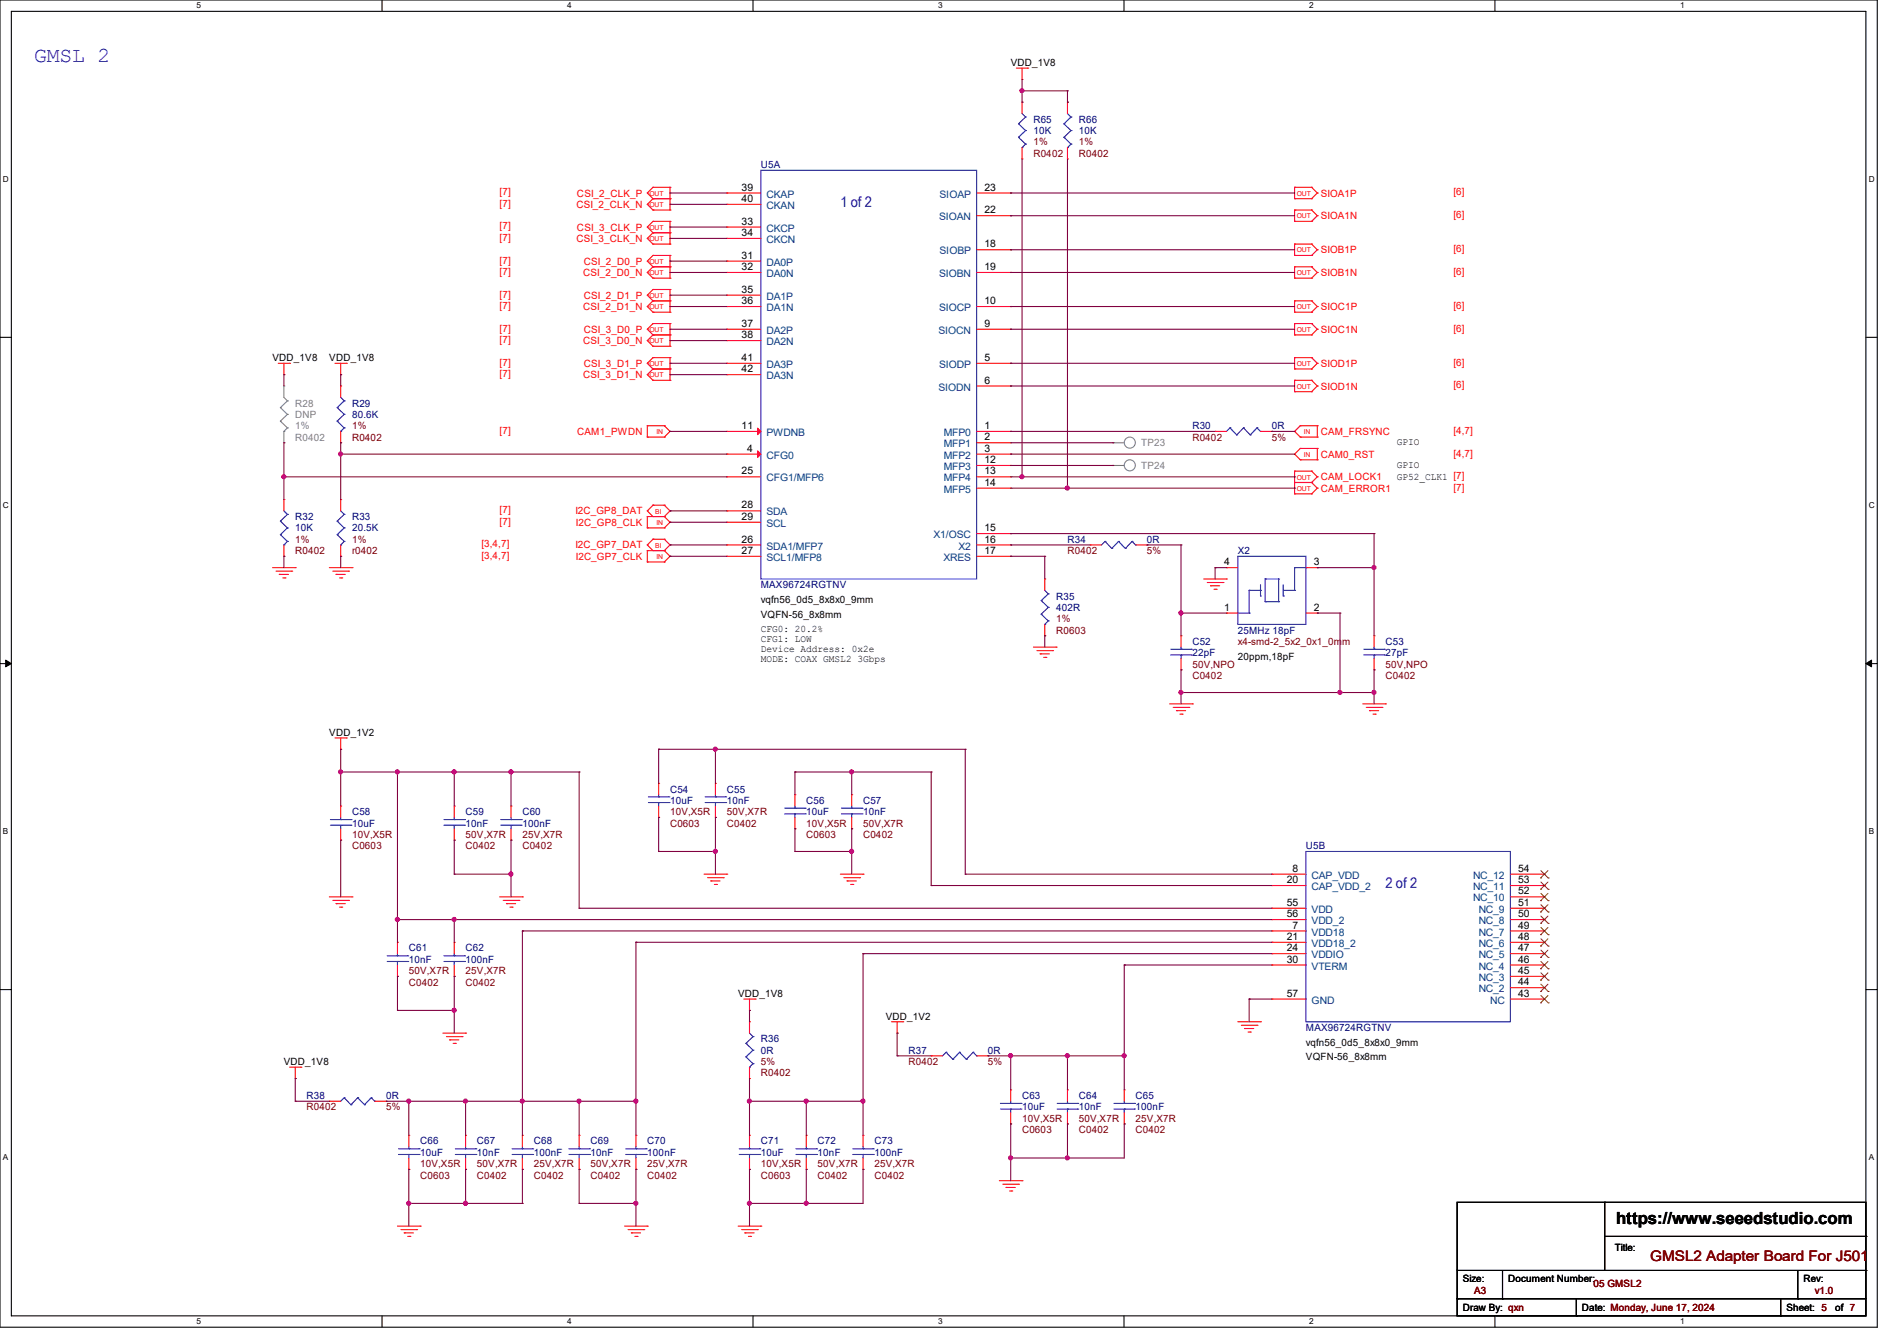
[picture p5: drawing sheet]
<svg xmlns="http://www.w3.org/2000/svg" width="297mm" height="210mm" viewBox="0 0 297 210" stroke-linecap="round" stroke-linejoin="round" font-family="sans-serif">
<path d="M0 0h293.9v207.9h-293.9zM1.8 1.8h290.3v204.3h-290.3z" fill="none" stroke="#000" stroke-width=".17"/>
<g fill="#fff">
<path d="M30.8 .2h.7v1.4h-.7z"/>
<path d="M30.8 206.2h.7v1.4h-.7z"/>
</g>
<path d="M59.8 0v1.8M59.8 206.1v1.8" fill="none" stroke="#000" stroke-width=".17"/>
<g fill="#fff">
<path d="M88.8 .2h.7v1.4h-.7z"/>
<path d="M88.8 206.2h.7v1.4h-.7z"/>
</g>
<path d="M117.9 0v1.8M117.9 206.1v1.8" fill="none" stroke="#000" stroke-width=".17"/>
<g fill="#fff">
<path d="M146.9 .2h.7v1.4h-.7z"/>
<path d="M146.9 206.2h.7v1.4h-.7z"/>
</g>
<path d="M176 0v1.8M176 206.1v1.8" fill="none" stroke="#000" stroke-width=".17"/>
<g fill="#fff">
<path d="M205 .2h.7v1.4h-.7z"/>
<path d="M205 206.2h.7v1.4h-.7z"/>
</g>
<path d="M234.1 0v1.8M234.1 206.1v1.8" fill="none" stroke="#000" stroke-width=".17"/>
<g fill="#fff">
<path d="M263.1 .2h.6v1.4h-.6z"/>
<path d="M263.1 206.2h.6v1.4h-.6z"/>
<path d="M.5 27.3h.9v1.4h-.9z"/>
<path d="M292.6 27.3h.9v1.4h-.9z"/>
<path d="M.5 78.4h.9v1.4h-.9z"/>
<path d="M292.6 78.4h.9v1.4h-.9z"/>
</g>
<path d="M0 52.8h1.8M292.1 52.8h1.8" fill="none" stroke="#000" stroke-width=".17"/>
<g fill="#fff">
<path d="M.5 129.5h.8v1.4h-.8z"/>
<path d="M292.6 129.5h.8v1.4h-.8z"/>
</g>
<path d="M0 103.9h1.8M292.1 103.9h1.8" fill="none" stroke="#000" stroke-width=".17"/>
<path d="M.9 103.4l.9 .5-.9 .5zM292.1 103.9l.9-.5v1z" fill="#000" stroke="#000" stroke-width=".16"/>
<g fill="#fff">
<path d="M.5 180.5h.8v1.4h-.8z"/>
<path d="M292.6 180.5h.8v1.4h-.8z"/>
</g>
<g fill="none" stroke="#000" stroke-width=".17">
<path d="M0 155h1.8M292.1 155h1.8M228.1 188.3h64v17.8h-64zM228.1 199h64M235.2 199v4.4M251.2 188.3h.1M251.2 188.3v10.7M251.2 193.6h40.9M281.5 199v4.4M292.1 199h.1M292.1 193.6h.1M228.1 203.4h.1"/>
<path d="M228.1 203.4h64M235.2 203.4h.1M246.8 206.1h.1M246.8 203.4v2.7M278.8 206.1h.1M278.8 203.4v2.7M281.5 203.4h.1"/>
</g>
<g fill="none" stroke="#f00" stroke-width=".17">
<path d="M159.1 10.7h1.8M160 12.4h.1M160 16h.1M160 10.7v1.7M160 16v1.8M160.9 10.7h.1M167.1 16h.1M167.1 16v1.8M101.3 30.2h.1M101.3 32h.1M101.3 35.6h.1M101.3 37.3h.1"/>
<path d="M101.3 30.2l.9 .9M101.3 32l.9 .9M101.3 35.6l.9 .8M101.3 37.3l.9 .9M102.2 29.3h.1M102.2 31.1h.1M102.2 32.9h.1M102.2 34.7h.1M102.2 36.4h.1M102.2 38.2h.1M102.2 29.3l-.9 .9M102.2 31.1h2.7"/>
<path d="M102.2 29.3h2.7M102.2 31.1l-.9 .9M102.2 32.9h2.7M102.2 34.7l-.9 .9M102.2 36.4h2.7M102.2 34.7h2.7M102.2 36.4l-.9 .9M102.2 38.2h2.7M104.9 29.3h.1M104.9 31.1h.1M104.9 32.9h.1M104.9 34.7h.1"/>
<path d="M104.9 36.4h.1M104.9 38.2h.1M104.9 29.3v3.6M104.9 34.7v3.5M113.8 32h.1M113.8 30.2h.1M113.8 37.3h.1M113.8 35.6h.1M113.8 32h5.3M113.8 30.2h5.3M113.8 37.3h5.3M113.8 35.6h5.3"/>
<path d="M152.9 30.2h5.3M152.9 39.1h5.3M152.9 33.8h5.3M158.2 39.1h.1M158.2 33.8h.1M158.2 30.2h.1M160 24.9h.1M160 23.1v1.8M167.1 24.9h.1M167.1 23.1v1.8M202.7 32.9h.1M202.7 34.7h.1"/>
<path d="M202.7 38.2h.1M202.7 29.3h.1M202.7 31.1h.1M202.7 31.1h2.7M202.7 29.3h2.7M202.7 32.9h2.7M202.7 34.7h2.7M202.7 38.2h2.7M202.7 29.3v1.8M202.7 32.9v1.8M202.7 38.2v1.8M205.4 32.9h.1"/>
<path d="M205.4 34.7h.1M205.4 38.2h.1M205.4 29.3h.1M205.4 31.1h.1M205.4 32.9l.8 .9M205.4 38.2l.8 .9M205.4 29.3l.8 .9M206.2 33.8h.1M206.2 39.1h.1M206.2 30.2h.1M206.2 33.8l-.8 .9M206.2 39.1l-.8 .9"/>
<path d="M206.2 30.2l-.8 .9M43.6 56.9h1.7M44.4 58.7h.1M44.4 56.9v1.8M45.3 56.9h.1M52.5 56.9h1.7M53.3 58.7h.1M53.3 56.9v1.8M54.2 56.9h.1M101.3 40.9h.1M101.3 42.7h.1M101.3 46.2h.1"/>
<path d="M101.3 48h.1M101.3 51.6h.1M101.3 53.3h.1M101.3 56.9h.1M101.3 58.7h.1M101.3 40.9l.9 .9M101.3 42.7l.9 .9M101.3 46.2l.9 .9M101.3 48l.9 .9M101.3 51.6l.9 .9M101.3 53.3l.9 .9M101.3 56.9l.9 .9"/>
<path d="M101.3 58.7l.9 .9M102.2 40h.1M102.2 41.8h.1M102.2 43.6h.1M102.2 45.3h.1M102.2 47.1h.1M102.2 48.9h.1M102.2 50.7h.1M102.2 52.5h.1M102.2 54.2h.1M102.2 56h.1M102.2 57.8h.1"/>
<path d="M102.2 59.6h.1M102.2 40l-.9 .9M102.2 41.8h2.7M102.2 40h2.7M102.2 41.8l-.9 .9M102.2 43.6h2.7M102.2 45.3l-.9 .9M102.2 47.1h2.7M102.2 45.3h2.7M102.2 47.1l-.9 .9M102.2 48.9h2.7M102.2 50.7l-.9 .9"/>
<path d="M102.2 52.5h2.7M102.2 50.7h2.7M102.2 52.5l-.9 .8M102.2 54.2h2.7M102.2 56l-.9 .9M102.2 57.8h2.7M102.2 56h2.7M102.2 57.8l-.9 .9M102.2 59.6h2.7M104.9 40h.1M104.9 41.8h.1M104.9 43.6h.1"/>
<path d="M104.9 45.3h.1M104.9 47.1h.1M104.9 48.9h.1M104.9 50.7h.1M104.9 52.5h.1M104.9 54.2h.1M104.9 56h.1M104.9 57.8h.1M104.9 59.6h.1M104.9 40v3.6M104.9 45.3v3.6M104.9 50.7v3.5"/>
<path d="M104.9 56v3.6M113.8 42.7h.1M113.8 40.9h.1M113.8 48h.1M113.8 46.2h.1M113.8 53.3h.1M113.8 51.6h.1M113.8 58.7h.1M113.8 56.9h.1M113.8 56.9h5.3M113.8 42.7h5.3M113.8 40.9h5.3"/>
<path d="M113.8 48h5.3M113.8 46.2h5.3M113.8 53.3h5.3M113.8 51.6h5.3M113.8 58.7h5.3M152.9 56.9h5.3M152.9 42.7h5.3M152.9 48h5.3M152.9 51.6h5.3M158.2 42.7h.1M158.2 56.9h.1M158.2 51.6h.1"/>
<path d="M158.2 48h.1M202.7 50.7h.1M202.7 52.5h.1M202.7 40h.1M202.7 56h.1M202.7 57.8h.1M202.7 41.8h.1M202.7 43.6h.1M202.7 59.6h.1M202.7 47.1h.1M202.7 48.9h.1M202.7 41.8h2.7"/>
<path d="M202.7 40h2.7M202.7 43.6h2.7M202.7 47.1h2.7M202.7 48.9h2.7M202.7 52.5h2.7M202.7 50.7h2.7M202.7 57.8h2.7M202.7 56h2.7M202.7 59.6h2.7M202.7 41.8v1.8M202.7 47.1v1.8M202.7 50.7v1.8"/>
<path d="M202.7 56v1.8M202.7 59.6v1.7M205.4 50.7h.1M205.4 52.5h.1M205.4 40h.1M205.4 56h.1M205.4 57.8h.1M205.4 41.8h.1M205.4 43.6h.1M205.4 59.6h.1M205.4 47.1h.1M205.4 48.9h.1"/>
<path d="M205.4 50.7l.8 .9M205.4 56l.8 .9M205.4 41.8l.8 .9M205.4 59.6l.8 .9M205.4 47.1l.8 .9M206.2 51.6h.1M206.2 56.9h.1M206.2 42.7h.1M206.2 48h.1M206.2 51.6l-.8 .9M206.2 56.9l-.8 .9M206.2 42.7l-.8 .9"/>
<path d="M206.2 48l-.8 .9M44.4 78.2h.1M44.4 78.2v1.8M53.3 60.5h.1M53.3 69.3h.1M53.3 78.2h.1M53.3 60.5v1.7M53.3 67.6v1.7M53.3 78.2v1.8M101.3 66.7h.1M101.3 68.5h.1M101.3 68.5h2.7"/>
<path d="M101.3 66.7h2.7M101.3 66.7v1.8M102.2 79.1h.1M102.2 79.1h1.8M102.2 79.1l-.9 .9M104 66.7h.1M104 68.5h.1M104 79.1h.1M104 66.7l.9 .9M104 79.1l.9 .9M104.9 67.6h.1M104.9 67.6l-.9 .9"/>
<path d="M113.8 71.1h.1M113.8 67.6h.1M113.8 74.7h.1M113.8 67.6h5.3M113.8 71.1h5.3M113.8 74.7h5.3M152.9 67.6h5.3M152.9 71.1h5.3M152.9 60.5h5.3M152.9 74.7h5.3M152.9 69.3h5.3M152.9 72.9h5.3"/>
<path d="M152.9 76.5h5.3M158.2 60.5h.1M158.2 67.6h.1M158.2 69.3h.1M158.2 71.1h.1M158.2 72.9h.1M158.2 74.7h.1M158.2 76.5h.1M190.2 67.6h.1M190.2 67.6h1.8M197.4 67.6h1.7M199.1 67.6h.1"/>
<path d="M202.7 71.1h.1M202.7 67.6h.1M202.7 73.8h.1M202.7 75.6h.1M202.7 77.3h.1M202.7 61.3h.1M202.7 71.1l.9 .9M202.7 67.6l.9 .9M202.7 75.6h2.7M202.7 73.8h2.7M202.7 73.8v3.5M202.7 77.3h2.7"/>
<path d="M202.7 61.3h2.7M203.6 70.2h.1M203.6 72h.1M203.6 66.7h.1M203.6 68.5h.1M203.6 68.5h2.6M203.6 66.7h2.6M203.6 70.2l-.9 .9M203.6 72h2.6M203.6 70.2h2.6M203.6 66.7l-.9 .9M205.4 73.8h.1"/>
<path d="M205.4 75.6h.1M205.4 77.3h.1M205.4 61.3h.1M205.4 73.8l.8 .9M205.4 75.6l.8 .9M206.2 70.2h.1M206.2 72h.1M206.2 66.7h.1M206.2 68.5h.1M206.2 74.7h.1M206.2 76.5h.1M206.2 60.5h.1"/>
<path d="M206.2 66.7v1.8M206.2 70.2v1.8M206.2 74.7l-.8 .9M206.2 76.5l-.8 .8M206.2 60.5l-.8 .8M42.7 88.9h3.5M43.2 89.5h2.5M43.7 90h.1M43.7 90h1.5M44.3 90.5h.3M44.4 87.1h.1M44.4 85.3v1.8"/>
<path d="M44.6 90.5h.1M45.7 89.5h.1M46.2 88.9h.1M51.6 88.9h3.5M52.1 89.5h2.5M52.6 90h.1M52.6 90h1.5M53.2 90.5h.3M53.3 87.1h.1M53.3 85.3v1.8M53.5 90.5h.1M54.6 89.5h.1"/>
<path d="M55.1 88.9h.1M101.3 80h.1M101.3 80.9h.1M101.3 82.7h.1M101.3 85.3h.1M101.3 86.2h.1M101.3 88h.1M101.3 80.9v1.8M101.3 86.2v1.8M101.3 80l.9 .9M101.3 80.9h2.7M101.3 82.7h2.7"/>
<path d="M101.3 85.3l.9 .9M101.3 86.2h2.7M101.3 88h2.7M102.2 84.5h.1M102.2 84.5l-.9 .8M102.2 84.5h1.8M104 80.9h.1M104 82.7h.1M104 84.5h.1M104 86.2h.1M104 88h.1M104 80.9l.9 .9"/>
<path d="M104 84.5l.9 .8M104 86.2l.9 .9M104.9 80h.1M104.9 81.8h.1M104.9 85.3h.1M104.9 87.1h.1M104.9 80l-.9 .9M104.9 81.8l-.9 .9M104.9 85.3l-.9 .9M104.9 87.1l-.9 .9M113.8 81.8h.1M113.8 87.1h.1"/>
<path d="M113.8 80h.1M113.8 85.3h.1M113.8 85.3h5.3M113.8 81.8h5.3M113.8 87.1h5.3M113.8 80h5.3M152.9 85.3h5.3M152.9 87.1h5.3M152.9 83.6h5.3M158.2 83.6h.1M158.2 85.3h.1M158.2 87.1h.1"/>
<path d="M163.6 90.7h.1M163.6 99.6h.1M163.6 90.7v1.8M163.6 97.8v1.8M170.7 85.3h.1M170.7 85.3h1.8M177.8 85.3h1.8M179.6 85.3h.1M184.9 99.6h.1M184.9 99.6v1.7M188.5 90.7h3.5M189 91.2h2.5"/>
<path d="M189.5 91.7h.1M189.5 91.7h1.5M190.1 92.3h.3M190.4 92.3h.1M191.5 91.2h.1M192 90.7h.1M192 96h.1M192 88.9h.1M192 88.9h1.8M192 96h1.8M204.5 88.9h1.7M204.5 96h1.7"/>
<path d="M206.2 88.9h.1M206.2 96h.1M215.1 99.6h.1M215.1 99.6v1.7M52.5 115.6h1.7M53.3 117.3h.1M53.3 115.6v1.7M54.2 115.6h.1M161.8 101.3h3.6M162.3 101.9h2.5M162.9 102.4h.1M162.9 102.4h1.4"/>
<path d="M163.4 103h.3M163.7 103h.1M164.8 101.9h.1M165.4 101.3h.1M183.1 110.2h3.6M183.7 110.8h2.4M184.2 111.3h.1M184.2 111.3h1.4M184.7 111.8h.4M184.9 104.9h.1M184.9 103.1v1.8M185.1 111.8h.1"/>
<path d="M186.1 110.8h.1M186.7 110.2h.1M213.4 110.2h3.5M213.9 110.8h2.5M214.4 111.3h.1M214.4 111.3h1.5M215 111.8h.3M215.1 104.9h.1M215.1 103.1v1.8M215.3 111.8h.1M216.4 110.8h.1M216.9 110.2h.1"/>
<path d="M53.3 126.2h.1M53.3 131.6h.1M53.3 126.2v1.8M53.3 129.8v1.8M71.1 126.2h.1M71.1 131.6h.1M71.1 126.2v1.8M71.1 129.8v1.8M80 126.2h.1M80 131.6h.1M80 126.2v1.8M80 129.8v1.8"/>
<path d="M103.1 122.7h.1M103.1 128h.1M103.1 122.7v1.8M103.1 126.2v1.8M110.2 136.9h3.6M110.8 137.5h2.4M111.3 138h.1M111.3 138h1.4M111.8 138.5h.4M112 122.7h.1M112 128h.1M112 122.7v1.8"/>
<path d="M112 126.2v1.8M112.2 138.5h.1M113.2 137.5h.1M113.8 136.9h.1M124.5 124.5h.1M124.5 129.8h.1M124.5 124.5v1.7M124.5 128v1.8M131.6 136.9h3.5M132.1 137.5h2.5M132.6 138h.1M132.6 138h1.5"/>
<path d="M133.2 138.5h.3M133.3 124.5h.1M133.3 129.8h.1M133.3 124.5v1.7M133.3 128v1.8M133.5 138.5h.1M134.6 137.5h.1M135.1 136.9h.1M199.1 136.9h.1M199.1 138.7h.1M199.1 136.9h5.4M199.1 138.7h5.4"/>
<path d="M236.5 136.9h5.3M236.5 138.7h5.3M241.8 138.7h.1M241.8 136.9h.1M51.6 140.5h3.5M52.1 141h2.5M52.6 141.5h.1M52.6 141.5h1.5M53.2 142.1h.3M53.5 142.1h.1M54.6 141h.1M55.1 140.5h.1"/>
<path d="M62.2 147.6h.1M62.2 152.9h.1M62.2 147.6v1.8M62.2 151.1v1.8M71.1 147.6h.1M71.1 152.9h.1M71.1 147.6v1.8M71.1 151.1v1.8M78.2 140.5h3.6M78.8 141h2.4M79.3 141.5h.1M79.3 141.5h1.4"/>
<path d="M79.8 142.1h.4M80.2 142.1h.1M81.2 141h.1M81.8 140.5h.1M116.5 156.5h1.7M117.3 158.2h.1M117.3 156.5v1.7M118.2 156.5h.1M199.1 142.2h.1M199.1 144h.1M199.1 145.8h.1M199.1 147.6h.1"/>
<path d="M199.1 149.4h.1M199.1 151.1h.1M199.1 156.5h.1M199.1 156.5h5.4M199.1 151.1h5.4M199.1 149.4h5.4M199.1 147.6h5.4M199.1 145.8h5.4M199.1 144h5.4M199.1 142.2h5.4M236.5 140.5h5.3M236.5 156.5h5.3"/>
<path d="M236.5 154.7h5.3M236.5 152.9h5.3M236.5 151.1h5.3M236.5 149.4h5.3M236.5 147.6h5.3M236.5 145.8h5.3M236.5 144h5.3M236.5 142.2h5.3M241.8 156.5h.1M241.8 154.7h.1M241.8 152.9h.1M241.8 151.1h.1"/>
<path d="M241.8 149.4h.1M241.8 147.6h.1M241.8 145.8h.1M241.8 144h.1M241.8 142.2h.1M241.8 140.5h.1M45.3 167.1h1.8M46.2 168.9h.1M46.2 167.1v1.8M47.1 167.1h.1M51.6 172.5h.1M51.6 172.5h1.7"/>
<path d="M58.7 172.5h1.8M60.5 172.5h.1M64 177.8h.1M64 177.8v1.8M69.3 161.8h3.6M69.9 162.3h2.4M70.4 162.9h.1M70.4 162.9h1.4M71 163.4h.3M71.3 163.4h.1M72.3 162.3h.1M72.9 161.8h.1"/>
<path d="M72.9 177.8h.1M72.9 177.8v1.8M81.8 177.8h.1M81.8 177.8v1.8M90.7 177.8h.1M90.7 177.8v1.8M99.6 177.8h.1M99.6 177.8v1.8M117.3 177.8h.1M117.3 160h.1M117.3 168.9h.1M117.3 160v1.8"/>
<path d="M117.3 167.1v1.8M117.3 177.8v1.8M126.2 177.8h.1M126.2 177.8v1.8M135.1 177.8h.1M135.1 177.8v1.8M139.6 160h1.8M140.5 161.8h.1M140.5 160v1.8M141.4 160h.1M145.8 165.4h.1M145.8 165.4h1.8"/>
<path d="M152.9 165.4h1.8M154.7 165.4h.1M158.2 170.7h.1M158.2 176h.1M158.2 170.7v1.8M158.2 174.2v1.8M167.1 170.7h.1M167.1 176h.1M167.1 170.7v1.8M167.1 174.2v1.8M176 170.7h.1M176 176h.1"/>
<path d="M176 170.7v1.8M176 174.2v1.8M193.8 160h3.6M194.4 160.6h2.4M194.9 161.1h.1M194.9 161.1h1.4M195.4 161.6h.3M195.7 161.6h.1M196.8 160.6h.1M197.4 160h.1M62.2 192h3.6M62.8 192.6h2.4"/>
<path d="M63.3 193.1h.1M63.3 193.1h1.4M63.8 193.6h.4M64 183.1h.1M64 181.4v1.7M64.2 193.6h.1M65.2 192.6h.1M65.8 192h.1M72.9 183.1h.1M72.9 181.4v1.7M81.8 183.1h.1M81.8 181.4v1.7"/>
<path d="M90.7 183.1h.1M90.7 181.4v1.7M97.8 192h3.5M98.3 192.6h2.5M98.8 193.1h.1M98.8 193.1h1.5M99.4 193.6h.3M99.6 183.1h.1M99.6 181.4v1.7M99.7 193.6h.1M100.8 192.6h.1M101.3 192h.1"/>
<path d="M115.6 192h3.5M116.1 192.6h2.5M116.6 193.1h.1M116.6 193.1h1.5M117.2 193.6h.3M117.3 183.1h.1M117.3 181.4v1.7M117.5 193.6h.1M118.6 192.6h.1M119.1 192h.1M126.2 183.1h.1M126.2 181.4v1.7"/>
<path d="M135.1 183.1h.1M135.1 181.4v1.7M156.5 184.9h3.5M157 185.5h2.5M157.5 186h.1M157.5 186h1.5M158.1 186.5h.3M158.4 186.5h.1M159.5 185.5h.1M160 184.9h.1"/>
</g>
<g fill="none" stroke="#00f" stroke-width=".17">
<path d="M159.5 19.4h.1M159.5 19.4l1.1 1M160 17.8l.6 .5M160.6 18.3h.1M160.6 18.3l-1.1 1.1M166.6 19.4h.1M166.6 19.4l1.1 1M167.1 17.8l.6 .5M167.7 18.3h.1M167.7 18.3l-1.1 1.1M119.1 26.7h33.8v64h-33.8zM159.5 21.5h.1"/>
<path d="M159.5 21.5l1.1 1.1M160 23.1h.1M160.6 20.4h.1M160.6 22.6h.1M160.6 20.4l-1.1 1.1M160.6 22.6l-.6 .5M166.6 21.5h.1M166.6 21.5l1.1 1.1M167.1 23.1h.1M167.7 20.4h.1M167.7 22.6h.1M167.7 20.4l-1.1 1.1"/>
<path d="M167.7 22.6l-.6 .5M52.8 63.8h.1M52.8 66h.1M52.8 63.8l1.1 1.1M52.8 66l1.1 1M53.3 67.6h.1M53.3 62.2l.6 .6M53.9 62.8h.1M53.9 64.9h.1M53.9 67h.1M53.9 62.8l-1.1 1M53.9 64.9l-1.1 1.1"/>
<path d="M53.9 67l-.6 .6M192.6 67h.1M192.6 67l-.6 .6M192.6 67l1 1.1M193.6 68.1h.1M194.7 67h.1M194.7 67l-1.1 1.1M194.7 67l1 1.1M195.7 68.1h.1M196.8 67h.1M196.8 67l-1.1 1.1M196.8 67l.6 .6"/>
<path d="M197.4 67.6h.1M43.9 81.6h.1M43.9 83.7h.1M43.9 81.6l1.1 1.1M43.9 83.7l1.1 1.1M44.4 85.3h.1M44.4 80l.6 .6M45 80.6h.1M45 82.7h.1M45 84.8h.1M45 80.6l-1.1 1M45 82.7l-1.1 1"/>
<path d="M45 84.8l-.6 .5M52.8 81.6h.1M52.8 83.7h.1M52.8 81.6l1.1 1.1M52.8 83.7l1.1 1.1M53.3 85.3h.1M53.3 80l.6 .6M53.9 80.6h.1M53.9 82.7h.1M53.9 84.8h.1M53.9 80.6l-1.1 1M53.9 82.7l-1.1 1"/>
<path d="M53.9 84.8l-.6 .5M163 94.1h.1M163 96.2h.1M163 94.1l1.1 1M163 96.2l1.1 1M163.6 97.8h.1M163.6 92.5l.5 .5M164.1 93h.1M164.1 95.1h.1M164.1 97.2h.1M164.1 93l-1.1 1.1M164.1 95.1l-1.1 1.1"/>
<path d="M164.1 97.2l-.5 .6M173 84.8h.1M173 84.8l-.5 .5M173 84.8l1.1 1.1M174.1 85.9h.1M175.1 84.8h.1M175.1 84.8l-1 1.1M175.1 84.8l1.1 1.1M176.2 85.9h.1M177.2 84.8h.1M177.2 84.8l-1 1.1M177.2 84.8l.6 .5"/>
<path d="M177.8 85.3h.1M193.8 87.1h10.7v10.7h-10.7zM193.8 96h1.8M195.6 96h.1M195.6 92.5h.1M195.6 92.5h1.8M195.6 92.5v3.5M197.4 93.3h.1M197.4 92.5h.1M197.4 91.6v1.7M198.1 94.2h.1M198.1 90.7h.1"/>
<path d="M198.1 90.7v3.5M198.1 94.2h2.1M198.1 90.7h2.1M200.2 94.2h.1M200.2 90.7h.1M200.2 90.7v3.5M200.9 93.3h.1M200.9 91.6v1.7M200.9 92.5h1.8M202.7 92.5h.1M202.7 88.9h.1M202.7 88.9v3.6"/>
<path d="M202.7 88.9h1.8M204.5 88.9h.1M183.3 101.7h3.2M183.3 102.6h3.2M184.9 102.6h.1M184.9 101.7h.1M184.9 101.3v.4M184.9 102.6v.5M186.5 101.7h.1M186.5 102.6h.1M213.5 101.7h3.2M213.5 102.6h3.2"/>
<path d="M215.1 102.6h.1M215.1 101.7h.1M215.1 101.3v.4M215.1 102.6v.5M216.7 101.7h.1M216.7 102.6h.1M51.7 128.4h3.2M51.7 129.2h3.2M53.3 129.2h.1M53.3 128.4h.1M53.3 128v.4M53.3 129.2v.6"/>
<path d="M54.9 128.4h.1M54.9 129.2h.1M69.5 128.4h3.2M69.5 129.2h3.2M71.1 129.2h.1M71.1 128.4h.1M71.1 128v.4M71.1 129.2v.6M72.7 128.4h.1M72.7 129.2h.1M78.4 128.4h3.2M78.4 129.2h3.2"/>
<path d="M80 129.2h.1M80 128.4h.1M80 128v.4M80 129.2v.6M81.6 128.4h.1M81.6 129.2h.1M101.5 124.8h3.2M101.5 125.7h3.2M103.1 125.7h.1M103.1 124.8h.1M103.1 124.5v.3M103.1 125.7v.5"/>
<path d="M104.7 124.8h.1M104.7 125.7h.1M110.4 124.8h3.2M110.4 125.7h3.2M112 125.7h.1M112 124.8h.1M112 124.5v.3M112 125.7v.5M113.6 124.8h.1M113.6 125.7h.1M122.9 126.6h3.2M122.9 127.5h3.2"/>
<path d="M124.5 127.5h.1M124.5 126.6h.1M124.5 126.2v.4M124.5 127.5v.5M126.1 126.6h.1M126.1 127.5h.1M131.7 126.6h3.3M131.7 127.5h3.3M133.3 127.5h.1M133.3 126.6h.1M133.3 126.2v.4M133.3 127.5v.5"/>
<path d="M135 126.6h.1M135 127.5h.1M204.5 133.3h32v26.7h-32zM60.6 149.7h3.2M60.6 150.6h3.2M62.2 150.6h.1M62.2 149.7h.1M62.2 149.4v.3M62.2 150.6v.5M63.8 149.7h.1M63.8 150.6h.1M69.5 149.7h3.2"/>
<path d="M69.5 150.6h3.2M71.1 150.6h.1M71.1 149.7h.1M71.1 149.4v.3M71.1 150.6v.5M72.7 149.7h.1M72.7 150.6h.1M53.9 171.9h.1M53.9 171.9l-.6 .6M53.9 171.9l1 1.1M54.9 173h.1M56 171.9h.1"/>
<path d="M56 171.9l-1.1 1.1M56 171.9l1.1 1.1M57.1 173h.1M58.1 171.9h.1M58.1 171.9l-1 1.1M58.1 171.9l.6 .6M58.7 172.5h.1M62.4 179.9h3.2M64 179.9h.1M64 179.6v.3M65.6 179.9h.1M71.3 179.9h3.2"/>
<path d="M72.9 179.9h.1M72.9 179.6v.3M74.5 179.9h.1M80.2 179.9h3.2M81.8 179.9h.1M81.8 179.6v.3M83.4 179.9h.1M89.1 179.9h3.2M90.7 179.9h.1M90.7 179.6v.3M92.3 179.9h.1M98 179.9h3.2"/>
<path d="M99.6 179.9h.1M99.6 179.6v.3M101.2 179.9h.1M115.7 179.9h3.3M116.8 163.4h.1M116.8 165.5h.1M116.8 163.4l1.1 1.1M116.8 165.5l1.1 1.1M117.3 179.9h.1M117.3 167.1h.1M117.3 179.6v.3M117.3 161.8l.6 .5"/>
<path d="M117.9 162.3h.1M117.9 164.5h.1M117.9 166.6h.1M117.9 162.3l-1.1 1.1M117.9 164.5l-1.1 1M117.9 166.6l-.6 .5M119 179.9h.1M124.6 179.9h3.2M126.2 179.9h.1M126.2 179.6v.3M127.8 179.9h.1M133.5 179.9h3.2"/>
<path d="M135.1 179.9h.1M135.1 179.6v.3M136.7 179.9h.1M148.1 164.8h.1M148.1 164.8l-.5 .6M148.1 164.8l1.1 1.1M149.2 165.9h.1M150.2 164.8h.1M150.2 164.8l-1 1.1M150.2 164.8l1.1 1.1M151.3 165.9h.1M152.4 164.8h.1"/>
<path d="M152.4 164.8l-1.1 1.1M152.4 164.8l.5 .6M152.9 165.4h.1M156.6 172.8h3.3M156.6 173.7h3.3M158.2 173.7h.1M158.2 172.8h.1M158.2 172.5v.3M158.2 173.7v.5M159.9 172.8h.1M159.9 173.7h.1M165.5 172.8h3.2"/>
<path d="M165.5 173.7h3.2M167.1 173.7h.1M167.1 172.8h.1M167.1 172.5v.3M167.1 173.7v.5M168.7 172.8h.1M168.7 173.7h.1M174.4 172.8h3.2M174.4 173.7h3.2M176 173.7h.1M176 172.8h.1M176 172.5v.3"/>
<path d="M176 173.7v.5M177.6 172.8h.1M177.6 173.7h.1M62.4 180.8h3.2M64 180.8h.1M64 180.8v.6M65.6 180.8h.1M71.3 180.8h3.2M72.9 180.8h.1M72.9 180.8v.6M74.5 180.8h.1M80.2 180.8h3.2"/>
<path d="M81.8 180.8h.1M81.8 180.8v.6M83.4 180.8h.1M89.1 180.8h3.2M90.7 180.8h.1M90.7 180.8v.6M92.3 180.8h.1M98 180.8h3.2M99.6 180.8h.1M99.6 180.8v.6M101.2 180.8h.1M115.7 180.8h3.3"/>
<path d="M117.3 180.8h.1M117.3 180.8v.6M119 180.8h.1M124.6 180.8h3.2M126.2 180.8h.1M126.2 180.8v.6M127.8 180.8h.1M133.5 180.8h3.2M135.1 180.8h.1M135.1 180.8v.6M136.7 180.8h.1"/>
</g>
<g fill="none" stroke="#808080" stroke-width=".17">
<path d="M43.9 63.8h.1M43.9 66h.1M43.9 63.8l1.1 1.1M43.9 66l1.1 1M44.4 67.6h.1M44.4 60.5h.1M44.4 69.3h.1M44.4 60.5v1.7l.6 .6M44.4 67.6v1.7M45 62.8h.1M45 64.9h.1M45 67h.1"/>
<path d="M45 62.8l-1.1 1M45 64.9l-1.1 1.1M45 67l-.6 .6M174.2 72.9h.1M174.2 69.3h.1M174.2 72.9h1.8M174.2 69.3h1.8"/>
<circle cx="176.9" cy="72.9" r=".87"/>
<circle cx="176.9" cy="69.3" r=".87"/>
</g>
<g fill="#f00" stroke="#f00" stroke-width=".17">
<path d="M118.6 70.6l.5 .5-.5 .5z"/>
<path d="M118.6 67.1l.5 .5-.5 .5z"/>
</g>
<g fill="none" stroke="#804000" stroke-width=".16">
<path d="M241.2 139.3h.1M241.2 137.5h.1M241.3 139.9l1.1 1.2M241.3 138.1l1.1 1.2M241.3 136.4l1.1 1.1M242.4 139.9l-1.2 1.2M242.4 138.1l-1.2 1.2M242.4 136.4l-1.2 1.1M242.4 139.3h.1M242.4 137.5h.1M241.2 157.1h.1M241.2 155.3h.1"/>
<path d="M241.2 153.5h.1M241.2 151.7h.1M241.2 149.9h.1M241.2 148.2h.1M241.2 146.4h.1M241.2 144.6h.1M241.2 142.8h.1M241.2 141.1h.1M241.3 155.9l1.1 1.2M241.3 154.1l1.1 1.2M241.3 152.4l1.1 1.1M241.3 150.6l1.1 1.1"/>
<path d="M241.3 148.8l1.1 1.1M241.3 147l1.1 1.2M241.3 145.2l1.1 1.2M241.3 143.5l1.1 1.1M241.3 141.7l1.1 1.1M242.4 155.9l-1.2 1.2M242.4 154.1l-1.2 1.2M242.4 152.4l-1.2 1.1M242.4 150.6l-1.2 1.1M242.4 148.8l-1.2 1.1M242.4 147l-1.2 1.2M242.4 145.2l-1.2 1.2"/>
<path d="M242.4 143.5l-1.2 1.1M242.4 141.7l-1.2 1.1M242.4 157.1h.1M242.4 155.3h.1M242.4 153.5h.1M242.4 151.7h.1M242.4 149.9h.1M242.4 148.2h.1M242.4 146.4h.1M242.4 144.6h.1M242.4 142.8h.1M242.4 141.1h.1"/>
</g>
<g fill="none" stroke="#800040" stroke-width=".17">
<path d="M160 14.2h.1M160 16h.1M160 12.4v3.6M160 14.2h7.1M167.1 14.2h.1M167.1 16h.1M167.1 14.2v1.8M104.9 30.2h.1M104.9 32h.1M104.9 35.6h.1M104.9 37.3h.1M104.9 30.2h8.9"/>
<path d="M104.9 32h8.9M104.9 35.6h8.9M104.9 37.3h8.9M158.2 30.2h.1M158.2 33.8h.1M158.2 39.1h.1M158.2 30.2h44.5M158.2 33.8h44.5M158.2 39.1h44.5M160 24.9v49.8M167.1 24.9v51.6M44.4 58.7h.1"/>
<path d="M44.4 58.7v1.8M53.3 58.7h.1M53.3 58.7v1.8M104.9 40.9h.1M104.9 42.7h.1M104.9 46.2h.1M104.9 48h.1M104.9 51.6h.1M104.9 53.3h.1M104.9 56.9h.1M104.9 58.7h.1M104.9 40.9h8.9"/>
<path d="M104.9 42.7h8.9M104.9 46.2h8.9M104.9 48h8.9M104.9 51.6h8.9M104.9 53.3h8.9M104.9 56.9h8.9M104.9 58.7h8.9M158.2 42.7h.1M158.2 48h.1M158.2 51.6h.1M158.2 56.9h.1M158.2 42.7h44.5"/>
<path d="M158.2 48h44.5M158.2 51.6h44.5M158.2 56.9h44.5M44.4 69.3h.1M44.4 74.7h.1M44.4 74.7h69.4M44.4 69.3v8.9M53.3 69.3h.1M53.3 71.1h.1M53.3 71.1h60.5M53.3 69.3v8.9M104.9 67.6h.1"/>
<path d="M104.9 67.6h8.9M158.2 67.6h.1M158.2 71.1h.1M158.2 60.5h.1M158.2 67.6h32M158.2 69.3h16M158.2 71.1h44.5M158.2 72.9h16M158.2 74.7h44.5M158.2 76.5h44.5M158.2 60.5h44.5M160 74.7h.1"/>
<path d="M167.1 76.5h.1M174.2 69.3h.1M174.2 72.9h.1M199.1 67.6h.1M199.1 67.6h3.6M202.7 74.7h.1M202.7 76.5h.1M44.4 87.1h.1M44.4 87.1v1.8M53.3 87.1h.1M53.3 87.1v1.8M104.9 80h.1"/>
<path d="M104.9 81.8h.1M104.9 87.1h.1M104.9 85.3h.1M104.9 87.1h8.9M104.9 85.3h8.9M104.9 80h8.9M104.9 81.8h8.9M158.2 87.1h.1M158.2 85.3h.1M158.2 83.6h.1M158.2 87.1h5.4M158.2 85.3h12.5"/>
<path d="M158.2 83.6h56.9M163.6 87.1h.1M163.6 99.6h.1M163.6 87.1v3.6M163.6 99.6v1.7M179.6 85.3h.1M179.6 85.3h5.3M184.9 85.3h.1M184.9 96h.1M184.9 85.3v14.3M184.9 96h7.1M190.2 88.9h.1"/>
<path d="M190.2 88.9h1.8M190.2 88.9v1.8M206.2 88.9h.1M206.2 96h.1M206.2 96h3.6M206.2 88.9h8.9M209.8 96h.1M209.8 96v12.5M215.1 83.6h.1M215.1 88.9h.1M215.1 83.6v16M53.3 117.3h.1"/>
<path d="M53.3 117.3v8.9M103.1 117.3h.1M103.1 117.3h48M103.1 117.3v5.4M112 117.3h.1M112 117.3v5.4M151.1 117.3h.1M151.1 117.3v19.6M184.9 104.9h.1M184.9 108.5h.1M184.9 104.9v5.3M184.9 108.5h30.2"/>
<path d="M209.8 108.5h.1M215.1 104.9h.1M215.1 108.5h.1M215.1 104.9v5.3M53.3 120.9h.1M53.3 131.6h.1M53.3 131.6v8.9M53.3 120.9h37.4M62.2 120.9h.1M62.2 120.9v26.7M71.1 131.6h.1M71.1 136.9h.1"/>
<path d="M71.1 120.9h.1M71.1 120.9v5.3M71.1 131.6v5.3M71.1 136.9h8.9M80 120.9h.1M80 131.6h.1M80 136.9h.1M80 120.9v5.3M80 131.6v8.9M90.7 120.9h.1M90.7 120.9v21.3M103.1 128h.1"/>
<path d="M103.1 133.3h.1M103.1 128v5.3M103.1 133.3h8.9M112 128h.1M112 133.3h.1M112 128v8.9M124.5 120.9h.1M124.5 129.8h.1M124.5 133.3h.1M124.5 120.9h21.3M124.5 120.9v3.6M124.5 129.8v3.5"/>
<path d="M124.5 133.3h8.8M133.3 120.9h.1M133.3 129.8h.1M133.3 133.3h.1M133.3 120.9v3.6M133.3 129.8v7.1M145.8 138.7h.1M145.8 120.9h.1M145.8 138.7h53.3M145.8 120.9v17.8M151.1 136.9h.1M151.1 136.9h48"/>
<path d="M62.2 144h.1M62.2 152.9h.1M62.2 158.2h.1M62.2 144h136.9M62.2 152.9v5.3M62.2 158.2h8.9M71.1 144h.1M71.1 152.9h.1M71.1 158.2h.1M71.1 144v3.6M71.1 152.9v8.9M81.8 145.8h.1"/>
<path d="M81.8 145.8v32M81.8 145.8h117.3M90.7 142.2h.1M90.7 142.2h108.4M99.6 147.6h.1M99.6 147.6v30.2M99.6 147.6h99.5M117.3 158.2h.1M117.3 158.2v1.8M135.1 149.4h.1M135.1 149.4v28.4M135.1 149.4h64"/>
<path d="M176 151.1h.1M176 151.1v19.6M176 151.1h23.1M195.6 156.5h.1M195.6 156.5v3.5M195.6 156.5h3.5M46.2 172.5h.1M46.2 168.9h.1M46.2 172.5h5.4M46.2 168.9v3.6M60.5 172.5h.1M60.5 172.5h39.1"/>
<path d="M64 172.5h.1M64 172.5v5.3M72.9 172.5h.1M72.9 172.5v5.3M81.8 172.5h.1M90.7 172.5h.1M90.7 172.5v5.3M99.6 172.5h.1M117.3 172.5h.1M117.3 172.5h17.8M117.3 168.9v8.9M126.2 172.5h.1"/>
<path d="M126.2 172.5v5.3M135.1 172.5h.1M140.5 161.8h.1M140.5 165.4h.1M140.5 161.8v3.6M140.5 165.4h5.3M154.7 165.4h.1M154.7 165.4h21.3M158.2 165.4h.1M158.2 176h.1M158.2 165.4v5.3M158.2 176v8.9"/>
<path d="M167.1 165.4h.1M167.1 176h.1M167.1 165.4v5.3M167.1 176v5.4M176 165.4h.1M176 176h.1M176 176v5.4h-17.8M64 183.1h.1M64 188.5h.1M64 183.1v8.9M64 188.5h17.8M72.9 188.5h.1"/>
<path d="M72.9 183.1h.1M72.9 183.1v5.4M81.8 183.1h.1M81.8 188.5h.1M81.8 183.1v5.4M90.7 183.1h.1M90.7 188.5h.1M90.7 188.5h8.9M90.7 183.1v5.4M99.6 183.1h.1M99.6 188.5h.1M99.6 183.1v8.9"/>
<path d="M117.3 183.1h.1M117.3 188.5h.1M117.3 183.1v8.9M126.2 183.1h.1M126.2 188.5h.1M126.2 183.1v5.4M135.1 183.1h.1M135.1 183.1v5.4h-17.8M158.2 181.4h.1M167.1 181.4h.1"/>
</g>
<g fill="#f0f" stroke="#f0f" stroke-width=".17">
<circle cx="184.9" cy="96" r=".32"/>
<circle cx="215.1" cy="88.9" r=".32"/>
<circle cx="184.9" cy="108.4" r=".32"/>
<circle cx="215.1" cy="108.4" r=".32"/>
<circle cx="209.8" cy="108.4" r=".32"/>
<circle cx="53.3" cy="71.1" r=".32"/>
<circle cx="44.4" cy="74.7" r=".32"/>
<circle cx="80" cy="136.9" r=".32"/>
<circle cx="71.1" cy="158.2" r=".32"/>
<circle cx="71.1" cy="144" r=".32"/>
<circle cx="53.3" cy="120.9" r=".32"/>
<circle cx="80" cy="120.9" r=".32"/>
<circle cx="71.1" cy="120.9" r=".32"/>
<circle cx="72.9" cy="172.4" r=".32"/>
<circle cx="81.8" cy="172.4" r=".32"/>
<circle cx="64" cy="188.4" r=".32"/>
<circle cx="62.2" cy="144" r=".32"/>
<circle cx="62.2" cy="120.9" r=".32"/>
<circle cx="72.9" cy="188.4" r=".32"/>
<circle cx="99.5" cy="188.4" r=".32"/>
<circle cx="99.5" cy="172.4" r=".32"/>
<circle cx="112" cy="117.3" r=".32"/>
<circle cx="133.3" cy="120.9" r=".32"/>
<circle cx="133.3" cy="133.3" r=".32"/>
<circle cx="112" cy="133.3" r=".32"/>
<circle cx="126.2" cy="172.4" r=".32"/>
<circle cx="117.3" cy="188.4" r=".32"/>
<circle cx="126.2" cy="188.4" r=".32"/>
<circle cx="135.1" cy="172.4" r=".32"/>
<circle cx="167.1" cy="181.3" r=".32"/>
<circle cx="158.2" cy="181.3" r=".32"/>
<circle cx="176" cy="165.3" r=".32"/>
<circle cx="167.1" cy="165.3" r=".32"/>
<circle cx="158.2" cy="165.3" r=".32"/>
<circle cx="117.3" cy="172.4" r=".32"/>
<circle cx="64" cy="172.4" r=".32"/>
<circle cx="90.7" cy="172.4" r=".32"/>
<circle cx="160" cy="14.2" r=".32"/>
<circle cx="160" cy="74.7" r=".32"/>
<circle cx="167.1" cy="76.4" r=".32"/>
</g>
<text font-size="3.3" fill="#00f" x="5.3" y="9.8">GMSL 2</text>
<text font-size="2.6" x="253" y="191.8">https://www.seeedstudio.com</text>
<g font-size="2.3" fill="#00f">
<text x="131.6" y="32.4">1 of 2</text>
<text x="216.9" y="139.1">2 of 2</text>
</g>
<text font-size="2.3" fill="#800000" x="258.4" y="197.5">GMSL2 Adapter Board For J501</text>
<g font-size="1.6">
<text x="158.2" y="10.3">VDD_1V8</text>
<text x="116.1" y="29.8">39</text>
<text x="154.1" y="29.8">23</text>
<text x="116.1" y="31.6">40</text>
<text x="116.1" y="35.2">33</text>
<text x="154.1" y="33.4">22</text>
<text x="116.1" y="37">34</text>
<text x="116.1" y="40.5">31</text>
<text x="154.1" y="38.7">18</text>
<text x="116.1" y="42.3">32</text>
<text x="116.1" y="47.6">36</text>
<text x="116.1" y="45.8">35</text>
<text x="154.1" y="42.3">19</text>
<text x="154.1" y="47.6">10</text>
<text x="116.1" y="53">38</text>
<text x="116.1" y="51.2">37</text>
<text x="154.1" y="51.2">9</text>
<text x="42.7" y="56.6">VDD_1V8</text>
<text x="51.6" y="56.6">VDD_1V8</text>
<text x="116.1" y="58.3">42</text>
<text x="116.1" y="56.5">41</text>
<text x="154.1" y="56.5">5</text>
<text x="154.1" y="60.1">6</text>
<text x="116.1" y="67.2">11</text>
<text x="117" y="70.7">4</text>
<text x="154.1" y="67.2">1</text>
<text x="154.1" y="69">2</text>
<text x="154.1" y="70.7">3</text>
<text x="218.7" y="69.7">GPIO</text>
<text x="116.1" y="74.3">25</text>
<text x="154.1" y="72.5">12</text>
<text x="154.1" y="74.3">13</text>
<text x="154.1" y="76.1">14</text>
<text x="218.7" y="73.2">GPIO</text>
<text x="218.7" y="75.2">GP52_CLK1 [7]</text>
<text x="116.1" y="81.4">29</text>
<text x="116.1" y="79.6">28</text>
<text x="154.1" y="83.2">15</text>
<text x="116.1" y="86.7">27</text>
<text x="116.1" y="85">26</text>
<text x="154.1" y="85">16</text>
<text x="154.1" y="86.7">17</text>
<text x="191.7" y="88.5">4</text>
<text x="205.7" y="88.5">3</text>
<text x="119.1" y="94.4">vqfn56_0d5_8x8x0_9mm</text>
<text x="191.7" y="95.6">1</text>
<text x="205.7" y="95.6">2</text>
<text x="119.1" y="96.7">VQFN-56_8x8mm</text>
<text x="119.1" y="99">CFG0: 20.2%</text>
<text x="119.1" y="100.6">CFG1: LOW</text>
<text x="119.1" y="102.1">Device Address: 0x2e</text>
<text x="119.1" y="103.7">MODE: COAX GMSL2 3Gbps</text>
<text x="193.8" y="103.3">20ppm,18pF</text>
<text x="51.6" y="115.2">VDD_1V2</text>
<text x="202.4" y="136.5">8</text>
<text x="237.7" y="136.5">54</text>
<text x="201.5" y="138.3">20</text>
<text x="201.5" y="141.9">55</text>
<text x="201.5" y="143.6">56</text>
<text x="237.7" y="143.6">50</text>
<text x="237.7" y="141.9">51</text>
<text x="237.7" y="140.1">52</text>
<text x="237.7" y="138.3">53</text>
<text x="201.5" y="147.2">21</text>
<text x="201.5" y="149">24</text>
<text x="202.4" y="145.4">7</text>
<text x="237.7" y="149">47</text>
<text x="237.7" y="147.2">48</text>
<text x="237.7" y="145.4">49</text>
<text x="201.5" y="150.8">30</text>
<text x="237.7" y="154.3">44</text>
<text x="237.7" y="152.5">45</text>
<text x="237.7" y="150.8">46</text>
<text x="115.6" y="156.1">VDD_1V8</text>
<text x="138.7" y="159.7">VDD_1V2</text>
<text x="201.5" y="156.1">57</text>
<text x="237.7" y="156.1">43</text>
<text x="44.4" y="166.8">VDD_1V8</text>
<text x="204.5" y="163.8">vqfn56_0d5_8x8x0_9mm</text>
<text x="204.5" y="166.1">VQFN-56_8x8mm</text>
<text x="252.8" y="196">Title:</text>
<text x="229" y="200.7">Size:</text>
<text x="236.1" y="200.7">Document Number:</text>
<text x="282.4" y="200.7">Rev:</text>
<text x="229" y="205.4">Draw By: qxn</text>
<text x="247.7" y="205.4">Date: Monday, June 17, 2024</text>
<text x="279.7" y="205.4">Sheet: 5</text>
<text x="287.3" y="205.4">of 7</text>
</g>
<g font-size="1.6" fill="#000080">
<text x="161.8" y="19.2">R65</text>
<text x="161.8" y="21">10K</text>
<text x="168.9" y="19.2">R66</text>
<text x="168.9" y="21">10K</text>
<text x="119.1" y="26.3">U5A</text>
<text x="55.1" y="63.7">R29</text>
<text x="55.1" y="65.4">80.6K</text>
<text x="186.7" y="67.2">R30</text>
<text x="199.1" y="67.2">0R</text>
<text x="46.2" y="81.4">R32</text>
<text x="46.2" y="83.2">10K</text>
<text x="55.1" y="81.4">R33</text>
<text x="55.1" y="83.2">20.5K</text>
<text x="167.1" y="85">R34</text>
<text x="179.6" y="85">0R</text>
<text x="193.8" y="86.8">X2</text>
<text x="119.1" y="92.1">MAX96724RGTNV</text>
<text x="165.4" y="93.9">R35</text>
<text x="165.4" y="95.7">402R</text>
<text x="186.7" y="101">C52</text>
<text x="193.8" y="99.2">25MHz 18pF</text>
<text x="216.9" y="101">C53</text>
<text x="186.7" y="102.8">22pF</text>
<text x="216.9" y="102.8">27pF</text>
<text x="104.9" y="124.1">C54</text>
<text x="104.9" y="125.9">10uF</text>
<text x="113.8" y="124.1">C55</text>
<text x="113.8" y="125.9">10nF</text>
<text x="126.2" y="125.9">C56</text>
<text x="135.1" y="125.9">C57</text>
<text x="55.1" y="127.7">C58</text>
<text x="55.1" y="129.5">10uF</text>
<text x="72.9" y="127.7">C59</text>
<text x="72.9" y="129.5">10nF</text>
<text x="81.8" y="127.7">C60</text>
<text x="81.8" y="129.5">100nF</text>
<text x="126.2" y="127.7">10uF</text>
<text x="135.1" y="127.7">10nF</text>
<text x="204.5" y="133">U5B</text>
<text x="64" y="149">C61</text>
<text x="72.9" y="149">C62</text>
<text x="64" y="150.8">10nF</text>
<text x="72.9" y="150.8">100nF</text>
<text x="204.5" y="161.5">MAX96724RGTNV</text>
<text x="119.1" y="163.2">R36</text>
<text x="119.1" y="165">0R</text>
<text x="142.2" y="165">R37</text>
<text x="154.7" y="165">0R</text>
<text x="48" y="172.1">R38</text>
<text x="60.5" y="172.1">0R</text>
<text x="160" y="172.1">C63</text>
<text x="160" y="173.9">10uF</text>
<text x="168.9" y="172.1">C64</text>
<text x="168.9" y="173.9">10nF</text>
<text x="177.8" y="172.1">C65</text>
<text x="177.8" y="173.9">100nF</text>
<text x="65.8" y="179.2">C66</text>
<text x="74.7" y="179.2">C67</text>
<text x="83.6" y="179.2">C68</text>
<text x="92.5" y="179.2">C69</text>
<text x="101.3" y="179.2">C70</text>
<text x="119.1" y="179.2">C71</text>
<text x="128" y="179.2">C72</text>
<text x="136.9" y="179.2">C73</text>
<text x="65.8" y="181">10uF</text>
<text x="74.7" y="181">10nF</text>
<text x="83.6" y="181">100nF</text>
<text x="92.5" y="181">10nF</text>
<text x="101.3" y="181">100nF</text>
<text x="119.1" y="181">10uF</text>
<text x="128" y="181">10nF</text>
<text x="136.9" y="181">100nF</text>
</g>
<g font-size="1.6" fill="#800000">
<text x="161.8" y="22.8">1%</text>
<text x="168.9" y="22.8">1%</text>
<text x="161.8" y="24.6">R0402</text>
<text x="168.9" y="24.6">R0402</text>
<text x="55.1" y="67.2">1%</text>
<text x="55.1" y="69">R0402</text>
<text x="186.7" y="69">R0402</text>
<text x="199.1" y="69">5%</text>
<text x="46.2" y="85">1%</text>
<text x="46.2" y="86.8">R0402</text>
<text x="55.1" y="85">1%</text>
<text x="55.1" y="86.8">r0402</text>
<text x="167.1" y="86.8">R0402</text>
<text x="179.6" y="86.8">5%</text>
<text x="165.4" y="97.4">1%</text>
<text x="165.4" y="99.2">R0603</text>
<text x="193.8" y="101">x4-smd-2_5x2_0x1_0mm</text>
<text x="186.7" y="106.3">C0402</text>
<text x="186.7" y="104.6">50V,NPO</text>
<text x="216.9" y="106.3">C0402</text>
<text x="216.9" y="104.6">50V,NPO</text>
<text x="55.1" y="131.2">10V,X5R</text>
<text x="72.9" y="131.2">50V,X7R</text>
<text x="81.8" y="131.2">25V,X7R</text>
<text x="104.9" y="129.5">C0603</text>
<text x="104.9" y="127.7">10V,X5R</text>
<text x="113.8" y="129.5">C0402</text>
<text x="113.8" y="127.7">50V,X7R</text>
<text x="126.2" y="131.2">C0603</text>
<text x="126.2" y="129.5">10V,X5R</text>
<text x="135.1" y="131.2">C0402</text>
<text x="135.1" y="129.5">50V,X7R</text>
<text x="55.1" y="133">C0603</text>
<text x="72.9" y="133">C0402</text>
<text x="81.8" y="133">C0402</text>
<text x="64" y="154.3">C0402</text>
<text x="64" y="152.6">50V,X7R</text>
<text x="72.9" y="154.3">C0402</text>
<text x="72.9" y="152.6">25V,X7R</text>
<text x="119.1" y="166.8">5%</text>
<text x="142.2" y="166.8">R0402</text>
<text x="154.7" y="166.8">5%</text>
<text x="48" y="173.9">R0402</text>
<text x="60.5" y="173.9">5%</text>
<text x="119.1" y="168.6">R0402</text>
<text x="160" y="177.5">C0603</text>
<text x="160" y="175.7">10V,X5R</text>
<text x="168.9" y="177.5">C0402</text>
<text x="168.9" y="175.7">50V,X7R</text>
<text x="177.8" y="177.5">C0402</text>
<text x="177.8" y="175.7">25V,X7R</text>
<text x="65.8" y="184.6">C0603</text>
<text x="65.8" y="182.8">10V,X5R</text>
<text x="74.7" y="184.6">C0402</text>
<text x="74.7" y="182.8">50V,X7R</text>
<text x="83.6" y="184.6">C0402</text>
<text x="83.6" y="182.8">25V,X7R</text>
<text x="92.5" y="184.6">C0402</text>
<text x="92.5" y="182.8">50V,X7R</text>
<text x="101.3" y="184.6">C0402</text>
<text x="101.3" y="182.8">25V,X7R</text>
<text x="119.1" y="184.6">C0603</text>
<text x="119.1" y="182.8">10V,X5R</text>
<text x="128" y="184.6">C0402</text>
<text x="128" y="182.8">50V,X7R</text>
<text x="136.9" y="184.6">C0402</text>
<text x="136.9" y="182.8">25V,X7R</text>
<text x="230.8" y="202.7">A3</text>
<text x="249.5" y="201.6">05 GMSL2</text>
<text x="284.1" y="202.7">v1.0</text>
</g>
<g font-size="1.6" fill="#f00">
<text x="78.2" y="30.6">[7]</text>
<text x="78.2" y="32.4">[7]</text>
<text x="78.2" y="35.9">[7]</text>
<text x="90.3" y="32.6">CSI_2_CLK_N</text>
<text x="90.3" y="30.8">CSI_2_CLK_P</text>
<text x="206.8" y="34.3">SIOA1N</text>
<text x="206.8" y="30.8">SIOA1P</text>
<text x="227.6" y="34.2">[6]</text>
<text x="227.6" y="30.6">[6]</text>
<text x="78.2" y="41.3">[7]</text>
<text x="78.2" y="37.7">[7]</text>
<text x="90.3" y="37.9">CSI_3_CLK_N</text>
<text x="90.3" y="36.1">CSI_3_CLK_P</text>
<text x="91.4" y="41.4">CSI_2_D0_P</text>
<text x="206.8" y="39.7">SIOB1P</text>
<text x="227.6" y="39.5">[6]</text>
<text x="78.2" y="43.1">[7]</text>
<text x="78.2" y="46.6">[7]</text>
<text x="91.3" y="43.2">CSI_2_D0_N</text>
<text x="91.4" y="46.8">CSI_2_D1_P</text>
<text x="206.8" y="43.2">SIOB1N</text>
<text x="227.6" y="43.1">[6]</text>
<text x="78.2" y="48.4">[7]</text>
<text x="78.2" y="51.9">[7]</text>
<text x="78.2" y="53.7">[7]</text>
<text x="91.3" y="48.6">CSI_2_D1_N</text>
<text x="91.3" y="53.9">CSI_3_D0_N</text>
<text x="91.4" y="52.1">CSI_3_D0_P</text>
<text x="206.8" y="52.1">SIOC1N</text>
<text x="206.8" y="48.6">SIOC1P</text>
<text x="227.6" y="51.9">[6]</text>
<text x="227.6" y="48.4">[6]</text>
<text x="78.2" y="57.3">[7]</text>
<text x="78.2" y="59.1">[7]</text>
<text x="91.3" y="59.2">CSI_3_D1_N</text>
<text x="91.4" y="57.4">CSI_3_D1_P</text>
<text x="206.8" y="57.4">SIOD1P</text>
<text x="227.6" y="57.3">[6]</text>
<text x="206.8" y="61">SIOD1N</text>
<text x="227.6" y="60.8">[6]</text>
<text x="78.2" y="67.9">[7]</text>
<text x="90.4" y="68.1">CAM1_PWDN</text>
<text x="206.8" y="71.7">CAM0_RST</text>
<text x="206.8" y="68.1">CAM_FRSYNC</text>
<text x="227.6" y="71.5">[4,7]</text>
<text x="227.6" y="67.9">[4,7]</text>
<text x="206.8" y="75.2">CAM_LOCK1</text>
<text x="206.8" y="77">CAM_ERROR1</text>
<text x="227.6" y="76.8">[7]</text>
<text x="78.2" y="80.4">[7]</text>
<text x="78.2" y="82.2">[7]</text>
<text x="90.1" y="80.6">I2C_GP8_DAT</text>
<text x="90.2" y="82.3">I2C_GP8_CLK</text>
<text x="75.4" y="85.7">[3,4,7]</text>
<text x="75.4" y="87.5">[3,4,7]</text>
<text x="90.1" y="85.9">I2C_GP7_DAT</text>
<text x="90.2" y="87.7">I2C_GP7_CLK</text>
</g>
<g font-size="1.6" fill="#004080">
<text x="120" y="32.7">CKAN</text>
<text x="120" y="30.9">CKAP</text>
<text x="147" y="34.5">SIOAN</text>
<text x="147.1" y="30.9">SIOAP</text>
<text x="120" y="38.1">CKCN</text>
<text x="120" y="36.3">CKCP</text>
<text x="120" y="41.6">DA0P</text>
<text x="147.1" y="39.8">SIOBP</text>
<text x="120" y="43.4">DA0N</text>
<text x="120" y="46.9">DA1P</text>
<text x="147" y="43.4">SIOBN</text>
<text x="120" y="48.7">DA1N</text>
<text x="120" y="52.3">DA2P</text>
<text x="146.9" y="52.3">SIOCN</text>
<text x="147" y="48.7">SIOCP</text>
<text x="120" y="54.1">DA2N</text>
<text x="120" y="59.4">DA3N</text>
<text x="120" y="57.6">DA3P</text>
<text x="147" y="57.6">SIODP</text>
<text x="146.9" y="61.2">SIODN</text>
<text x="120" y="71.8">CFG0</text>
<text x="120" y="68.3">PWDNB</text>
<text x="147.8" y="68.3">MFP0</text>
<text x="147.8" y="70.1">MFP1</text>
<text x="147.8" y="71.8">MFP2</text>
<text x="120" y="75.4">CFG1/MFP6</text>
<text x="147.8" y="73.6">MFP3</text>
<text x="147.8" y="75.4">MFP4</text>
<text x="147.8" y="77.2">MFP5</text>
<text x="120" y="82.5">SCL</text>
<text x="120" y="80.7">SDA</text>
<text x="120" y="87.8">SCL1/MFP8</text>
<text x="120" y="86.1">SDA1/MFP7</text>
<text x="146.1" y="84.3">X1/OSC</text>
<text x="147.7" y="87.8">XRES</text>
<text x="150.1" y="86.1">X2</text>
<text x="205.4" y="137.6">CAP_VDD</text>
<text x="230.6" y="137.6">NC_12</text>
<text x="205.4" y="139.4">CAP_VDD_2</text>
<text x="205.4" y="143">VDD</text>
<text x="230.6" y="141.2">NC_10</text>
<text x="230.6" y="139.4">NC_11</text>
<text x="231.5" y="143">NC_9</text>
<text x="205.4" y="144.7">VDD_2</text>
<text x="205.4" y="146.5">VDD18</text>
<text x="205.4" y="148.3">VDD18_2</text>
<text x="231.5" y="148.3">NC_6</text>
<text x="231.5" y="146.5">NC_7</text>
<text x="231.5" y="144.7">NC_8</text>
<text x="205.4" y="150.1">VDDIO</text>
<text x="205.4" y="151.9">VTERM</text>
<text x="231.5" y="155.4">NC_2</text>
<text x="231.5" y="153.6">NC_3</text>
<text x="231.5" y="151.9">NC_4</text>
<text x="231.5" y="150.1">NC_5</text>
<text x="205.4" y="157.2">GND</text>
<text x="233.3" y="157.2">NC</text>
</g>
<g font-size="1.6" fill="#808080">
<text x="46.2" y="63.7">R28</text>
<text x="46.2" y="65.4">DNP</text>
<text x="46.2" y="67.2">1%</text>
<text x="46.2" y="69">R0402</text>
<text x="178.7" y="69.9">TP23</text>
<text x="178.7" y="73.4">TP24</text>
</g>
<g font-size="1.3">
<text x="30.8" y="1.3">5</text>
<text x="88.8" y="1.3">4</text>
<text x="146.9" y="1.3">3</text>
<text x="205" y="1.3">2</text>
<text x="263.1" y="1.3">1</text>
<text x=".5" y="28.4">D</text>
<text x="292.6" y="28.4">D</text>
<text x=".5" y="79.5">C</text>
<text x="292.6" y="79.5">C</text>
<text x=".5" y="130.6">B</text>
<text x="292.6" y="130.6">B</text>
<text x=".5" y="181.7">A</text>
<text x="292.6" y="181.7">A</text>
<text x="30.8" y="207.4">5</text>
<text x="88.8" y="207.4">4</text>
<text x="146.9" y="207.4">3</text>
<text x="205" y="207.4">2</text>
<text x="263.1" y="207.4">1</text>
</g>
<g font-size="1.1" fill="#f00">
<text x="101.7" y="30.6">OUT</text>
<text x="101.7" y="32.4">OUT</text>
<text x="101.7" y="36">OUT</text>
<text x="203" y="34.2">OUT</text>
<text x="203" y="30.6">OUT</text>
<text x="101.7" y="41.3">OUT</text>
<text x="101.7" y="37.8">OUT</text>
<text x="203" y="39.5">OUT</text>
<text x="101.7" y="43.1">OUT</text>
<text x="101.7" y="46.7">OUT</text>
<text x="203" y="43.1">OUT</text>
<text x="101.7" y="48.4">OUT</text>
<text x="101.7" y="52">OUT</text>
<text x="101.7" y="53.8">OUT</text>
<text x="203" y="52">OUT</text>
<text x="203" y="48.4">OUT</text>
<text x="101.7" y="57.3">OUT</text>
<text x="101.7" y="59.1">OUT</text>
<text x="203" y="57.3">OUT</text>
<text x="203" y="60.9">OUT</text>
<text x="102.8" y="68">IN</text>
<text x="204.1" y="71.5">IN</text>
<text x="204.1" y="68">IN</text>
<text x="203" y="75.1">OUT</text>
<text x="203" y="76.9">OUT</text>
<text x="102.6" y="80.4">BI</text>
<text x="102.8" y="82.2">IN</text>
<text x="102.6" y="85.8">BI</text>
<text x="102.8" y="87.5">IN</text>
</g>
</svg>
